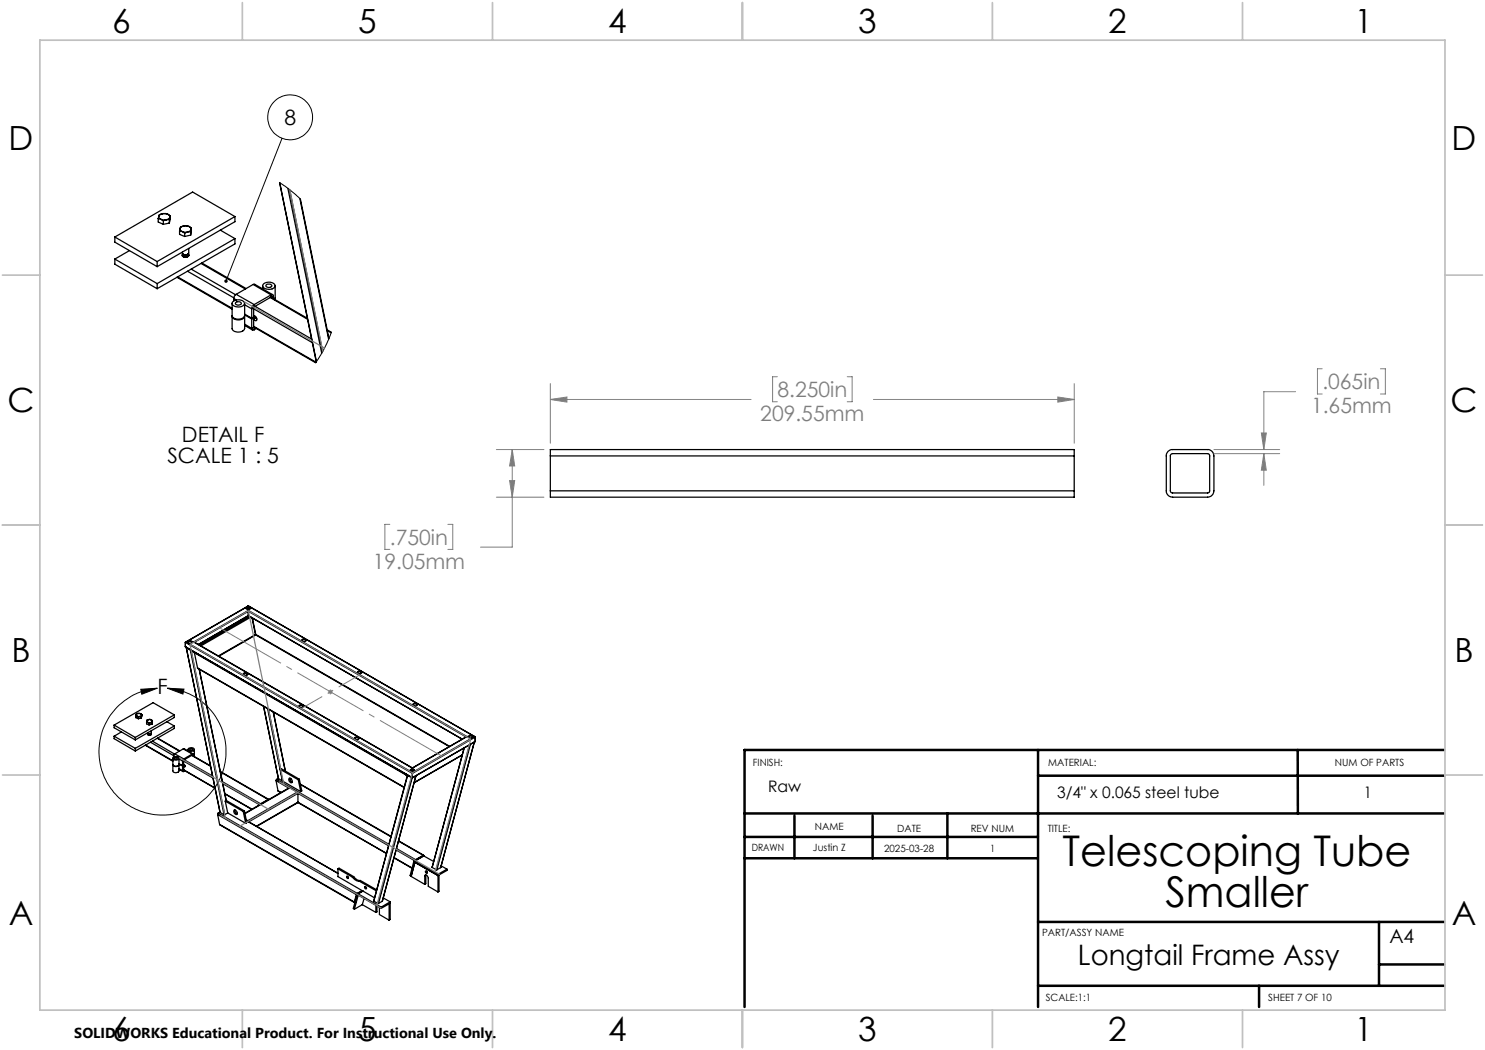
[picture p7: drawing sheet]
<svg xmlns="http://www.w3.org/2000/svg" width="297mm" height="210mm" viewBox="0 0 297 210" stroke-linecap="round" stroke-linejoin="round" font-family="sans-serif">
<g fill="none" stroke="#000" stroke-width=".25">
<path d="M55.9 36.5l7.4 35.9M56 36.5l7.3 35.8M57.6 37.7l6.7 33M57.9 37.9l6.6 32.4M60 39.7l5.7 28.1M60.1 39.8l5.7 27.9M23 51.8l8.4 4.9M23 51.8v1l8.4 4.9M23 47.4v1l8.4 4.9M23 47.4l8.4 4.9M25.9 50.1l-2.9 1.7M31.4 52.3v1"/>
<path d="M31.4 56.7v1M31.6 43.7l.5 .1M31.6 43.7v.7l1.1 .5M31.7 43.2l.1 .4 .3 .2M31.7 43.2l-.1 .5M32.1 43.8l.4 .2 .8-.1M32.1 43.8l.6 .4M32.5 42.7l-.6 .3-.2 .2M32.5 42.7l1 .2M32.5 42.7h.7l.3 .2M32.7 44.2v.7M33.3 43.9l-.6 .3"/>
<path d="M33.5 42.9l.3 .1 .2 .5M33.5 42.9l.5 .3M33.9 43.9h-.6M33.9 43.9v.7M33.9 44.6l-1.2 .3M34 43.5l-.3 .3-.4 .1M34 43.5l-.1 .4M34 43.2v.3M34 43.2l-.1 1.4M35.4 55.4l11 6.4M35.5 55.4l10.9 6.3M35.9 46.2l.5 .1"/>
<path d="M35.9 46.2v.7l1 .4M36 45.7l.1 .4 .3 .2M36 45.7l-.1 .5M36.4 46.3l.6 .2 .5-.1M36.4 46.3l.5 .3M36.5 50.4v.3l.2 .2M36.5 51.3a.94 .94 0 0 1 1.1 0M36.5 50.8a.55 .55 0 0 0 .2 .6 .55 .55 0 0 0 .7 0l.3-.2-.1-.4M36.6 51.3l.4-.1 .5 .1M36.7 50.9l.3 .1 .4-.1M36.7 45.2l-.6 .3-.1 .2M36.7 45.2l.6-.1 .5 .2"/>
<path d="M36.7 45.2l-.6 .2-.1 .3M36.7 45.2l.7-.1 .4 .2M36.7 50.9l-.2 .2M36.7 51.4h.7M36.7 50.9l-.2 .3a.81 .81 0 0 1 1.1 .1M36.9 46.6v.7M37.4 50.9l.3 .2M37.5 50.9l.2 .2M37.5 54.2l9.3 5.4M37.5 50.9h-.1M37.5 46.4l-.6 .2M37.7 49.7v1.1l-.3 .1h-.7"/>
<path d="M37.7 51.1l-.1-.3a.4 .4 0 0 1 0 .5 .4 .4 0 0 1-.5 .1M37.8 45.3l.3 .2 .1 .4M37.8 45.3l.5 .3M38.1 46.3l-.6 .1M38.1 46.3v.7M38.1 47l-1.2 .3M38.2 45.9l-.2 .3-.5 .2M38.2 45.9l-.1 .4M38.2 53.8l8.9 5.1M38.3 45.6l-.1 .3M38.3 45.6l-.2 1.4M40.2 52.7l8.9 5.1"/>
<path d="M40.4 52.6l8.8 5.1M44.1 46l2.9 1.7M46.7 59.7v.5M46.7 59.7l.6 .3M47 47.7l-15.6 9M47 43.3v1l-15.6 9M47 47.7v1.1l-15.6 8.9M47 43.3l-8.5-4.9-15.5 9M47 43.3l-15.6 9M47.2 58.9l-.3 .3-.2 .5M47.2 58.9l3.6 2M50.6 56.9h.3l3.6 2"/>
<path d="M50.6 56.9l3.6 2.1M50.6 56.9l-3.4 2M52.5 57.1v.7M52.7 56.8a1.59 1.59 0 0 1 2.3 .2 1.26 1.26 0 0 1-2 .7l-.4-.4zM53.2 57a.71 .71 0 0 1 1.2 .2 .7 .7 0 0 1-1.2-.1zM54 59.5l7.5 4.3M54.2 59.4l7.3 4.3M54.2 59a.28 .28 0 0 1 .4-.1 .28 .28 0 0 1 .1 .4M54.2 59.4l.1 .1M54.2 59l-3.4 1.9M54.2 59v.4M54.2 59.4l-3.4 2"/>
<path d="M54.3 59.5h.1M54.7 59.3l-.4 .2M54.7 59.3v.5M55 57.1l-.1 2.8M55 59.6v.3M55 59.8v.2M46.4 63.2a1.12 1.12 0 0 0 1.5 .8l.7-.3 .3-.5M46.4 63.3v2.4a1.46 1.46 0 0 0 2.5 0v-2.4M46.4 60.7v2.4a1.43 1.43 0 0 0 2.5 0v-2.4M46.6 60.3a1.59 1.59 0 0 1 2.3 .3 1.31 1.31 0 0 1-2 .6l-.5-.4zM47.1 60.5a.71 .71 0 0 1 1.2 .2 .7 .7 0 0 1-1.2 0zM48.9 65.1l1.6 .9"/>
<path d="M48.9 62.8l1.4 .8M48.9 63l1.4 .8M48.9 61l1.4 .8M48.9 64.8l1.4 .9M50.3 65.7a.3 .3 0 0 0 .2 .3 .3 .3 0 0 0 .3 0M50.3 61.8v1.8M50.3 63.8v1.9M50.6 63.5l.1 .1M50.7 63.2a.58 .58 0 0 1 .6 .3 .58 .58 0 0 1-.1 .7l-.5-.4 .5-.2M50.7 65.5h.1M50.7 65.4l12.4 7.2M50.7 63.3l.5 .3"/>
<path d="M50.7 61.6l-.4 .2M50.7 61.6v1.8l-.4 .2M50.7 63.6v1.9M50.7 63.6l-.4 .2M50.7 65.5l-.4 .2M50.7 61.8l11.8 6.7M50.7 65.3l12.5 7.2M50.8 60.9l-.2 .3-.3 .6M50.8 61.4l-.1 .2M50.8 60.9v.5M50.8 65.5v.5M50.9 65.5h-.1"/>
<path d="M51 61.3l11.3 6.5M51.2 63.6l.2 .2M51.3 65.7l-.5 .3M65.4 66l.9 .5M65.4 66.1l.8 .5M110.1 91.2v-1.3h104.7v1.3M110.1 98.2v1.2h104.7v-1.2M110.1 91.2h104.7M110.1 98.2h104.7M110.1 91.2v7M214.8 91.2v7M233.6 90.3l.7-.4h7.2a1.26 1.26 0 0 1 1.3 1.3v7a1.33 1.33 0 0 1-1.3 1.2h-7a1.26 1.26 0 0 1-1.2-1.2v-7.3z"/>
<path d="M234.3 90.8l7.3-.1 .2 .2 .1 .2v7.1l-.1 .3-.2 .1h-7.2l-.3-.2v-7.3zM37.1 129.4l45.4 26.2M37.1 128.5l45.4 26.2M37.1 129.4l45.4 26.1M37.1 128.5v.9M37.2 128.4l-.1 .1M37.2 128.4l45.3 26.1M37.2 128.4h.3M37.3 129.5l.8 .5M37.3 129.5l6.7 33M37.5 128.4l.4 .2 .6-.2M37.5 128.4a.51 .51 0 0 1 .5-.3 .51 .51 0 0 1 .5 .3"/>
<path d="M37.6 128.4l.3-.1 .5 .1M38.1 130h.1M38.1 130l6.7 32.9M38.2 130l6.7 32.9M38.3 130.1l42.9 24.9M38.3 130.1l42.9 24.8M38.3 130.1h.1M38.5 128.4h.2M38.7 128.4h.1zM38.7 128.4l43.8 25.2M38.9 130.6l.6 3M39.5 133.6l41.3 23.9"/>
<path d="M39.5 133.6l41.3 23.8M48.7 134.9a.59 .59 0 0 1 .8 0M48.7 134.7a.43 .43 0 0 1 .5-.2 .43 .43 0 0 1 .3 .4 .5 .5 0 0 1-.8-.1zM49.2 121.5h.1a.37 .37 0 0 1 .5-.2 .37 .37 0 0 1 .2 .5 .42 .42 0 0 1-.5 .1 .42 .42 0 0 1-.3-.4zM49.2 121.7a.6 .6 0 0 1 .9 0M49.6 123.2l.2 .1M49.7 122.1v.2M49.7 121.2h.1M49.7 123.1h.1M49.7 121.2l-12.6 7.2M49.7 123.1l-10 5.8 10-5.8M49.7 121.2l45.3 26.1"/>
<path d="M49.7 123.1l42.8 24.7M49.7 122.1l-11 6.3M49.7 121.2l-12.5 7.2M49.7 121.2v.9M49.7 122.3v.8M49.7 121.2l45.2 26.1M49.7 122.1l43.7 25.2M49.7 122.3l-10.8 6.1M49.7 122.3l43.5 25.1M49.9 123.3l-9.9 5.7M50.2 123.4l-10 5.8M50.4 123.6l.7 3.3"/>
<path d="M50.5 123.6l.7 3.3M51.1 126.9l.1 .1M51.1 126.9l-7.4 4.3M51.2 126.9v.1M51.2 127l-7.5 4.3M51.2 127l38.7 22.3M51.2 126.9l38.8 22.4M60.4 128.1a.59 .59 0 0 1 .8 0M60.5 127.9l.1-.1a.34 .34 0 0 1 .4 0 .34 .34 0 0 1 .1 .5h-.1a.38 .38 0 0 1-.4 0 .38 .38 0 0 1-.2-.4zM71.5 134.5a.63 .63 0 0 1 .9 0M71.6 134.3h.1a.38 .38 0 0 1 .4-.1 .38 .38 0 0 1 .2 .4 .44 .44 0 0 1-.5 .1 .44 .44 0 0 1-.3-.3zM22.8 147.2l4.3 2.5"/>
<path d="M22.8 147.2v.5l4.3 2.5M22.8 145v.5l4.3 2.5M22.8 145l4.3 2.5M24.3 146.4l-1.5 .8M27.1 147.5v.5M27.1 149.7v.5M27.2 143.2l.2 .1M27.2 143.2v.3l.5 .2M27.2 142.9l.2 .4M27.2 142.9v.3M27.4 143.3h.6M27.4 143.3l.3 .1"/>
<path d="M27.6 142.7l-.4 .2M27.6 142.7l.5 .1M27.7 143.4v.3M28 143.3h.3M28 143.3l-.3 .1M28.1 142.8l.2 .2M28.1 142.8l.3 .1M28.3 143.3v.3M28.3 143.6l-.6 .1M28.3 143l-.3 .3M28.3 143v.3M28.4 142.9l-.1 .1"/>
<path d="M28.4 142.9l-.1 .7M29 149l5.6 3.3M29.1 149l5.5 3.1M29.3 144.4l.3 .1M29.3 144.4v.4l.5 .2M29.4 144.2l.2 .3M29.4 144.2l-.1 .2M29.6 144.5h.5M29.6 144.5l.2 .1M29.6 146.5l.1 .3M29.6 146.9l.3-.1 .3 .2-.2-.1-.4 .1M29.6 146.7a.29 .29 0 0 0 .3 .4 .29 .29 0 0 0 .3-.4v.2l-.3 .1"/>
<path d="M29.7 143.9l-.3 .3M29.7 143.9l.5 .1M29.7 146.7l.4 .1M29.7 147h.4M29.7 146.7l-.1 .2M29.7 146.8l-.1 .1M29.8 144.6v.4M30.1 146.8l.1 .1-.1-.1M30.1 146.8l.1 .1M30.1 148.4l4.6 2.7M30.1 144.5l-.3 .1M30.2 144l.2 .3"/>
<path d="M30.2 146.2v.4l-.5 .2M30.2 144l.3 .1M30.4 144.5h-.3M30.4 144.5v.3M30.4 144.8l-.6 .2M30.4 144.3l-.3 .2M30.4 144.3v.2M30.5 144.1l-.1 .2M30.5 144.1l-.1 .7M30.5 148.2l4.4 2.6M31.5 147.7l4.4 2.5M31.5 147.6l4.4 2.6"/>
<path d="M33.4 144.3l1.5 .9M34.6 152.9a.68 .68 0 0 0 .6 .4 .68 .68 0 0 0 .6-.4M34.6 153v1.2a.68 .68 0 0 0 .6 .3 .68 .68 0 0 0 .6-.3v-1.2M34.6 152.9a.71 .71 0 0 0 1.2 0M34.6 151.5a.67 .67 0 0 1 1.2 .3 .74 .74 0 0 1-1.2-.1zM34.6 151.7v1.2M34.7 151.2v.2M34.7 151.2l.3 .1M34.9 145.2l-7.8 4.5M34.9 143v.5l-7.8 4.5M34.9 145.2v.5l-7.8 4.5M34.9 143l-4.3-2.5-7.8 4.5"/>
<path d="M34.9 143l-7.8 4.5M34.9 151.6l.1-.1a.25 .25 0 0 1 .3 0 .25 .25 0 0 1 .1 .3 .27 .27 0 0 1-.3 .1 .27 .27 0 0 1-.2-.3zM35 150.8l-.3 .4M35 150.8l1.8 1M35.8 153.9l.8 .4M35.8 151.7v1.2M35.8 152.7l.7 .4M35.8 152.8l.7 .4M35.8 151.8l.7 .4M35.8 153.7l.7 .5M36.5 154.2v.1h.3M36.5 152.2v.9"/>
<path d="M36.5 153.2v1M36.7 149.8l.1-.1 1.8 1.1M36.7 149.8l1.8 1M36.7 149.8l-1.7 1M36.7 153.1h.1M36.7 152.9a.24 .24 0 0 1 .3 .2 .24 .24 0 0 1-.2 .3l-.1-.2 .2-.1M36.7 154l.1 .1M36.7 154l6.3 3.6M36.7 153l.2 .1M36.7 152.1l-.2 .1M36.7 152.1v.9l-.2 .1M36.7 153.1v.9"/>
<path d="M36.7 153.1l-.2 .1M36.7 154l-.2 .2M36.7 152.2l5.9 3.4M36.7 153.9l6.3 3.7M36.8 151.8l-.3 .4M36.8 152l-.1 .1M36.8 151.8v.2M36.8 154.1v.2M36.8 154v.1M36.9 152l5.6 3.2M36.9 153.1l.1 .1M37 154.2l-.2 .1"/>
<path d="M37.6 149.9v.3M37.6 149.8l.1-.1a.67 .67 0 0 1 1.1 .3 .78 .78 0 0 1-1.2-.1zM38 149.8a.25 .25 0 0 1 .4-.1 .25 .25 0 0 1 .1 .3 .3 .3 0 0 1-.4 .1 .3 .3 0 0 1-.1-.3zM38.3 151.1l3.8 2.1M38.4 151.1l3.7 2.1M38.5 150.8h.2v.1M38.5 151v.1M38.5 150.8l-1.7 1M38.5 150.8v.2M38.5 151l-1.7 1M38.5 151.1h.1M38.7 150.9l-.2 .2"/>
<path d="M38.7 150.9v.3M38.8 151.2v.1M38.9 149.9l-.1 1.4M38.9 151.2v.1M44.1 154.3l9.6 5.6M44.1 154.4l9.5 5.5M44.5 156.3l7.6 4.5M44.6 156.7l7.3 4.3M44.9 158.7l5.5 3.1M45 158.8l5.3 3.1M52.7 141.3l3 14.4M53.5 141.7l3 14.5"/>
<path d="M53.6 159.9h.2M53.6 159.9l-1.5 .9M53.7 141.8l2.4 12M54.6 142.4l2.4 11.8M54.7 142.4l2.4 11.8M55.2 156.1l.4 2M55.2 156.1l2.5 1.5M55.3 155.9l-.1 .2M55.3 155.9l22.5 13M55.6 158.1l.6 .4M55.7 155.7l-.4 .2M55.7 155.7l.8 .5"/>
<path d="M56.1 153.9l.5 2.3 3.5 2.1M56.1 153.9l3.6 2.1M56.1 153.9l.2-.1 3.6 2M56.5 156.2h.1M57.8 155.7a.53 .53 0 0 1 .6 .3 .53 .53 0 0 1-.1 .6 .63 .63 0 0 1-.5-.9zM58 157.6l-9 5.1M58 157.6l1.4 .8M58.3 155.8l-.3-.2v.4l.4 .4M59.4 158.4l.2 .3M59.4 158.4l-9.8 5.7M59.6 158.7v1.7M59.6 158.7l18.1 10.4"/>
<path d="M59.6 158.7l-9.8 5.7M59.7 156l.4 2.3M59.8 141.3a.63 .63 0 0 1 .9 0M59.8 141.1a.47 .47 0 0 1 .5-.1 .47 .47 0 0 1 .3 .3 .52 .52 0 0 1-.8-.1zM59.9 155.8l-.2 .2M59.9 155.8l.5 2.4-.3 .1M60.1 156.8l18.1 10.5M60.1 156.9l18.1 10.4M70.9 147.7a.59 .59 0 0 1 .9 0M70.9 147.5a.52 .52 0 0 1 .9 .2 .46 .46 0 0 1-.5 .2 .46 .46 0 0 1-.4-.4zM81.2 154.9v.1M81.2 154.9h.1"/>
<path d="M81.4 154.9l-.2 .1M81.5 155.1l-6.7 25.1M81.5 155.1l.8 .4M82.1 153.9a.37 .37 0 0 1 .5-.1 .37 .37 0 0 1 .2 .4 .42 .42 0 0 1-.5 .1 .42 .42 0 0 1-.2-.4zM82.1 154.1a.6 .6 0 0 1 .8 0M82.3 155.5h.1M82.3 155.5l-6.7 25.2M82.4 155.6l-6.7 25.1M82.5 154.5v.2M82.5 153.6h.1M82.5 155.5v.1M82.5 153.6v.9"/>
<path d="M82.5 154.7v.9M82.6 141a.59 .59 0 0 1 .9 0M82.6 140.8a.4 .4 0 0 1 .5-.2 .4 .4 0 0 1 .3 .5h-.1a.41 .41 0 0 1-.7-.3zM82.8 156.5l9.6-5.5-9.6 5.6M83.2 155.1l-6.8 25.2M83.2 155.2l-6.8 25.1M92.9 149.6l-6.5 23.9M93.4 147.3l-10.9 6.3M93.4 147.3h.3M93.7 147.3a.51 .51 0 0 0 .5 .3 .51 .51 0 0 0 .4-.3M93.7 147.3a.54 .54 0 0 1 .9 0M93.7 147.4l.4-.2 .5 .2"/>
<path d="M93.9 149l-6.7 24.9M94.1 148.9l-6.7 25M94.6 147.3h.3M94.9 148.4l-6.8 25.1M94.9 147.3l.1 .1M94.9 147.3l-12.4 7.2M95 148.3l-12.5 7.3M95 148.3h.1M95 147.4l-12.5 7.3M95 148.3l-12.5 7.2M95 147.4v.9M43.5 162.9l27.8 16"/>
<path d="M43.5 162.9l.4 2M43.6 162.6l-.1 .3M43.6 162.6l27.8 16.1M43.9 164.9l27 15.6M43.9 164.9l27 15.5M44 162.4v.1M44 162.4l-.4 .2M44 162.5l.8 .4M44.8 162.9h.1M45 160.2l.5 2.4M45 160.2l3.6 2.1M45 160.2l.3-.1 3.6 2.1"/>
<path d="M45.3 160.1l-5.4-26.2 5.3 26.3M45.5 162.6l-.6 .3M45.5 162.6l3.6 2.1M46.8 162a.53 .53 0 0 1 .5 .3 .53 .53 0 0 1 0 .6 .63 .63 0 0 1-.5-.9zM47 162v.1a.65 .65 0 0 0 .4 .7M48.6 162.3l.5 2.4M48.9 162.2l-.3 .1M48.9 162.2l.5 2.3-.3 .2M49.2 164.1l18.4 10.6M49.2 164l.4 .1M49.3 164.1l18.3 10.6M49.6 164.1l.1 .2"/>
<path d="M52.1 160.8l-.1 .1M59.6 160.4l-8.2 4.9M59.6 160.5l17.7 10.2M59.6 160.4l17.7 10.3M59.6 160.4l-8.3 4.8M67.6 173.8v1.5l7.3 4.3M67.6 173.8l.2-.2 2.9 1.7M67.6 173.8l2.9 1.6M69.5 175.3l.2 .2M70.5 175.4a1.74 1.74 0 0 0 1.4 .8M70.7 175.3a1.48 1.48 0 0 0 1.4 .8M70.7 175.3l-.2 .1"/>
<path d="M71.3 178.9l-.4 1.5M71.4 178.8l-.4 1.5M71.4 178.8h.1M71.4 178.7l-.1 .2M71.4 178.8l-.7 2.9 .2 .1M71.4 178.8l.2 .2M71.6 179h.1M71.6 178.8l4.6 2.6M71.6 178.8v.2M71.6 179l4.6 2.7M71.6 179l-.7 2.8M71.9 176.2l3.4 2"/>
<path d="M72.1 176.1l-.2 .1M72.1 176.1l3.2 1.9M72.4 178.1l-1 .6M72.5 178.2l-1.1 .6M72.6 178.2l-1 .6M72.8 179.7l-.3 1.2M73.1 177.4l.2 .2M76.7 179.6l1.3 .8M78.8 171.6l3.6 2.1M78.8 171.5l3.6 2.1M79.2 170l3.7 2.1M79.3 169.7l3.8 2.2"/>
<path d="M79.7 168.2l4.9 2.9M79.7 168.2l5 2.9M82.2 175.3l2.7 1.6M82.8 172.3l-.8 2.8 .2 .2M82.8 172.3l.2 .2M82.9 172.1l.1 .4M83 172.5l-.8 2.8M83 172.5l4.6 2.6M83 172.1h.1M83.1 172v.1M83.1 172.1h.1M83.1 171.9l-.2 .2"/>
<path d="M84.6 171.2h.1M84.6 171.2l-1.5 .8M84.6 171.1l.1 .1M84.6 171.1l-1.5 .8M84.6 171.2l-1.8 1.1M84.9 175.2v-.1a.46 .46 0 0 1 .6 0 .46 .46 0 0 1 .2 .5v1.7l1.9 1.1M84.9 175.2v1.7M85.1 174.2a.24 .24 0 0 1 .3 .1 .24 .24 0 0 1-.1 .4zM85.2 175v.1M85.2 175.1l-.3 .1M85.2 175.1v1.6l-.3 .2M85.3 174.2l.2 .3"/>
<path d="M86.4 173.5h.1M86.4 173.5l.8 .4M86.7 172.3l-1.9-1.1-1.8 1 4.6 2.7M87.2 173.9h.2M87.6 174.9v3.5M87.6 175.1l.2-.1v3.3l-.2 .1M88.1 173.5l-.7 .4M88.2 173.5h-.1M88.2 173.2l1.2 .6M89.4 173.8l-1.8 1.1M89.4 173.8v.3l-1.8 1M70.9 180.4l.1 .1"/>
<path d="M71 180.5h.1M71 180.4h.1M71 180.3v.1M72.5 180.9l2.7 1.6M72.5 180.9l-1.6 .9M74.8 180.2l.8 .5M75.2 181v1.5M75.4 181.2v1.2l-.2 .1M75.6 180.7h.1M75.9 181.5v1.4l1.9 1.1M76.2 181.7l1.8-1.1-.2 .2v3.2M76.2 181.4v.3"/>
<path d="M76.4 180.3l-.7 .4M78 180.4v3.5l-.2 .1M78 180.4l-1.8 1"/>
<circle cx="69.5" cy="175.5" r=".23"/>
<circle cx="73.1" cy="177.6" r=".23"/>
</g>
<g fill="none" stroke="#000" stroke-width=".2">
<path d="M55.9 36.5l1.8 1.3 2.4 2M56.4 27.6l-11.2 28.6M66.3 66.5l-1.5 3.4-1.7 2.7M28.2 137.9l3.3-.3-3.1 1.2zM31.5 137.6a12.7 12.7 0 0 0-9.9 19.3 12.7 12.7 0 0 0 21.7 0 12.7 12.7 0 0 0-9.8-19.3M33.5 137.6l3.3 .2-.2 1z"/>
<circle cx="58" cy="23.5" r="4.5"/>
</g>
<g fill="none" stroke="#808080" stroke-width=".2">
<path d="M110.1 79.9l3.3-.5v1zM110.1 76.7v11.9M110.1 79.9h40.1M155.5 75.3h-1v5.1h1M169.4 75.3h1v5.1h-1M174.7 79.9h40.1M211.6 79.4l3.2 .5-3.2 .5zM214.8 76.7v11.9M259.1 78.3h-6.3v11.6M264.4 73.8h-.9v5h.9M276.1 73.8h1v5h-1M99.3 89.9h9.5"/>
<path d="M99.3 99.4h9.5M101.9 96.1h1l-.5 3.3zM102.4 89.9l.5 3.3h-1zM102.4 89.9v19.5h-6.3M242.8 89.9h13.1M242.8 90.7h13.1M252.3 86.6h1l-.5 3.3zM252.8 90.7l.5 3.3h-1zM252.8 90.7v6.4M78 104.9h-1v5h1M89.6 104.9h1v5h-1M65.6 138.4h1"/>
<path d="M65.7 138l.7 .7M66.1 137.9v1M66.4 138l-.7 .7"/>
</g>
<path d="M88.3 151.2l-44.5-25.7" fill="none" stroke="#808080" stroke-width=".2" stroke-dasharray="15.2 1.3 1.3 1.3" stroke-dashoffset="1" stroke-linecap="butt"/>
<path d="M60.2 141.7l11.7-6.7" fill="none" stroke="#808080" stroke-width=".2" stroke-dasharray="15.2 1.3 1.3 1.3" stroke-dashoffset="10.4" stroke-linecap="butt"/>
<g fill="none" stroke="#808080" stroke-width=".25">
<path d="M58 38l6.6 32.3M48.9 60.4l16 9.2M38 128.9l7.1 34.7M38 128.9l44.5 25.7M49.7 122.2l-11.7 6.7M49.7 122.2l44.5 25.6M49.7 122.2l7.1 34.7M35.8 151.5l18 10.4M55.8 156.3l32.2 18.6M59.6 158.5l-11.7 6.8M82.5 154.6l-7.1 26.5M94.2 147.8l-11.7 6.8"/>
<path d="M94.2 147.8l-7.2 26.6M44.1 163.1l32.2 18.6"/>
</g>
<g fill="none" stroke="#000" stroke-width=".5">
<path d="M207.6 150v51.4M207.6 155.1h81.2M259.5 150l.1 12.7M288.8 150h-139.9v51.4M148.9 162.7h139.9M148.9 171.7h58.6M148.9 167.4h58.7M158.9 163.2v8.5M174.5 163.2v8.5M189.5 162.7v9M207.6 197.2h81.2M207.6 184.4h81.2"/>
<path d="M251.8 197.2v4.2M275.8 184.4v12.8M275.8 192.9h13"/>
</g>
<g fill="none" stroke="#c0c0c0" stroke-width=".35">
<path d="M8 8h281v194h-281zM48.5 .5v7.5M98.5 .5v7.5M148.5 .5v7.5M198.5 .5v7.5M248.5 .5v7.5M.5 55h7.5M289 55h7.5M.5 105h7.5M289 105h7.5M.5 155h7.5M289 155h7.5"/>
<path d="M48.5 202v7.5M98.5 202v7.5M148.5 202v7.5M198.5 202v7.5M248.5 202v7.5"/>
</g>
<path d="M28.2 137.9l3.3-.3-3.1 1.2zM33.5 137.6l3.3 .2-.2 1zM45 56a.33 .33 0 0 0 .1 .5l.1-.3-.1 .3a.34 .34 0 0 0 .4-.3 .34 .34 0 0 0-.5-.2z" fill="#000"/>
<path d="M211.6 79.4l3.2 .5-3.2 .5zM110.1 79.9l3.3-.5v1zM102.4 89.9l.5 3.3h-1zM101.9 96.1h1l-.5 3.3zM252.8 90.7l.5 3.3h-1zM252.3 86.6h1l-.5 3.3z" fill="#808080"/>
<g font-size="8.5">
<text x="212.5" y="173.3">Telescoping Tube</text>
<text x="233.1" y="181.4">Smaller</text>
</g>
<g font-size="6.7">
<text x="22.4" y="6.6">6</text>
<text x="71.7" y="6.6">5</text>
<text x="121.7" y="6.6">4</text>
<text x="171.7" y="6.6">3</text>
<text x="221.7" y="6.6">2</text>
<text x="270.9" y="6.6">1</text>
<text x="1.7" y="29.9">D</text>
<text x="290.3" y="29.9">D</text>
<text x="1.5" y="82.4">C</text>
<text x="290.1" y="82.4">C</text>
<text x="2.3" y="132.4">B</text>
<text x="290.9" y="132.4">B</text>
<text x="1.7" y="184.9">A</text>
<text x="290.3" y="184.9">A</text>
<text x="22.4" y="208.2">6</text>
<text x="71.7" y="208.2">5</text>
<text x="121.7" y="208.2">4</text>
<text x="171.7" y="208.2">3</text>
<text x="221.7" y="208.2">2</text>
<text x="270.9" y="208.2">1</text>
</g>
<text font-size="5.6" x="215.6" y="193.1">Longtail Frame Assy</text>
<g font-size="4.2">
<text x="56.9" y="24.9">8</text>
<text x="36.4" y="88.5">DETAIL F</text>
<text x="33.5" y="92.7">SCALE 1 : 5</text>
<text x="31.5" y="138.8">F</text>
</g>
<g font-size="4.2" fill="#808080">
<text x="264.5" y="77.9">.065in</text>
<text x="155.5" y="79.4">8.250in</text>
<text x="262.2" y="82.6">1.65mm</text>
<text x="152.1" y="84.2">209.55mm</text>
<text x="74.5" y="113.7">19.05mm</text>
<text x="78" y="109">.750in</text>
</g>
<text font-size="3.9" x="277.9" y="188.5">A4</text>
<g font-size="3.2">
<text x="153.6" y="158.5">Raw</text>
<text x="211.4" y="159.6">3/4&quot; x 0.065 steel tube</text>
<text x="272.7" y="159.6">1</text>
</g>
<text font-size="2.9" x="14.9" y="207.6">SOLIDWORKS Educational Product. For Instructional Use Only.</text>
<g font-size="2">
<text x="150.6" y="153.2">FINISH:</text>
<text x="209.7" y="153.2">MATERIAL:</text>
<text x="267" y="153.2">NUM OF PARTS</text>
<text x="163" y="166.1">NAME</text>
<text x="179.4" y="166.3">DATE</text>
<text x="194.1" y="166.3">REV NUM</text>
<text x="209.5" y="166.3">TITLE:</text>
<text x="150.3" y="170.1">DRAWN</text>
<text x="162.6" y="170.1">Justin Z</text>
<text x="176.8" y="170.4">2025-03-28</text>
<text x="198" y="170.4">1</text>
<text x="208.4" y="187.1">PART/ASSY NAME</text>
<text x="209.2" y="200.3">SCALE:1:1</text>
<text x="253.7" y="200.3">SHEET 7 OF 10</text>
</g>
</svg>
